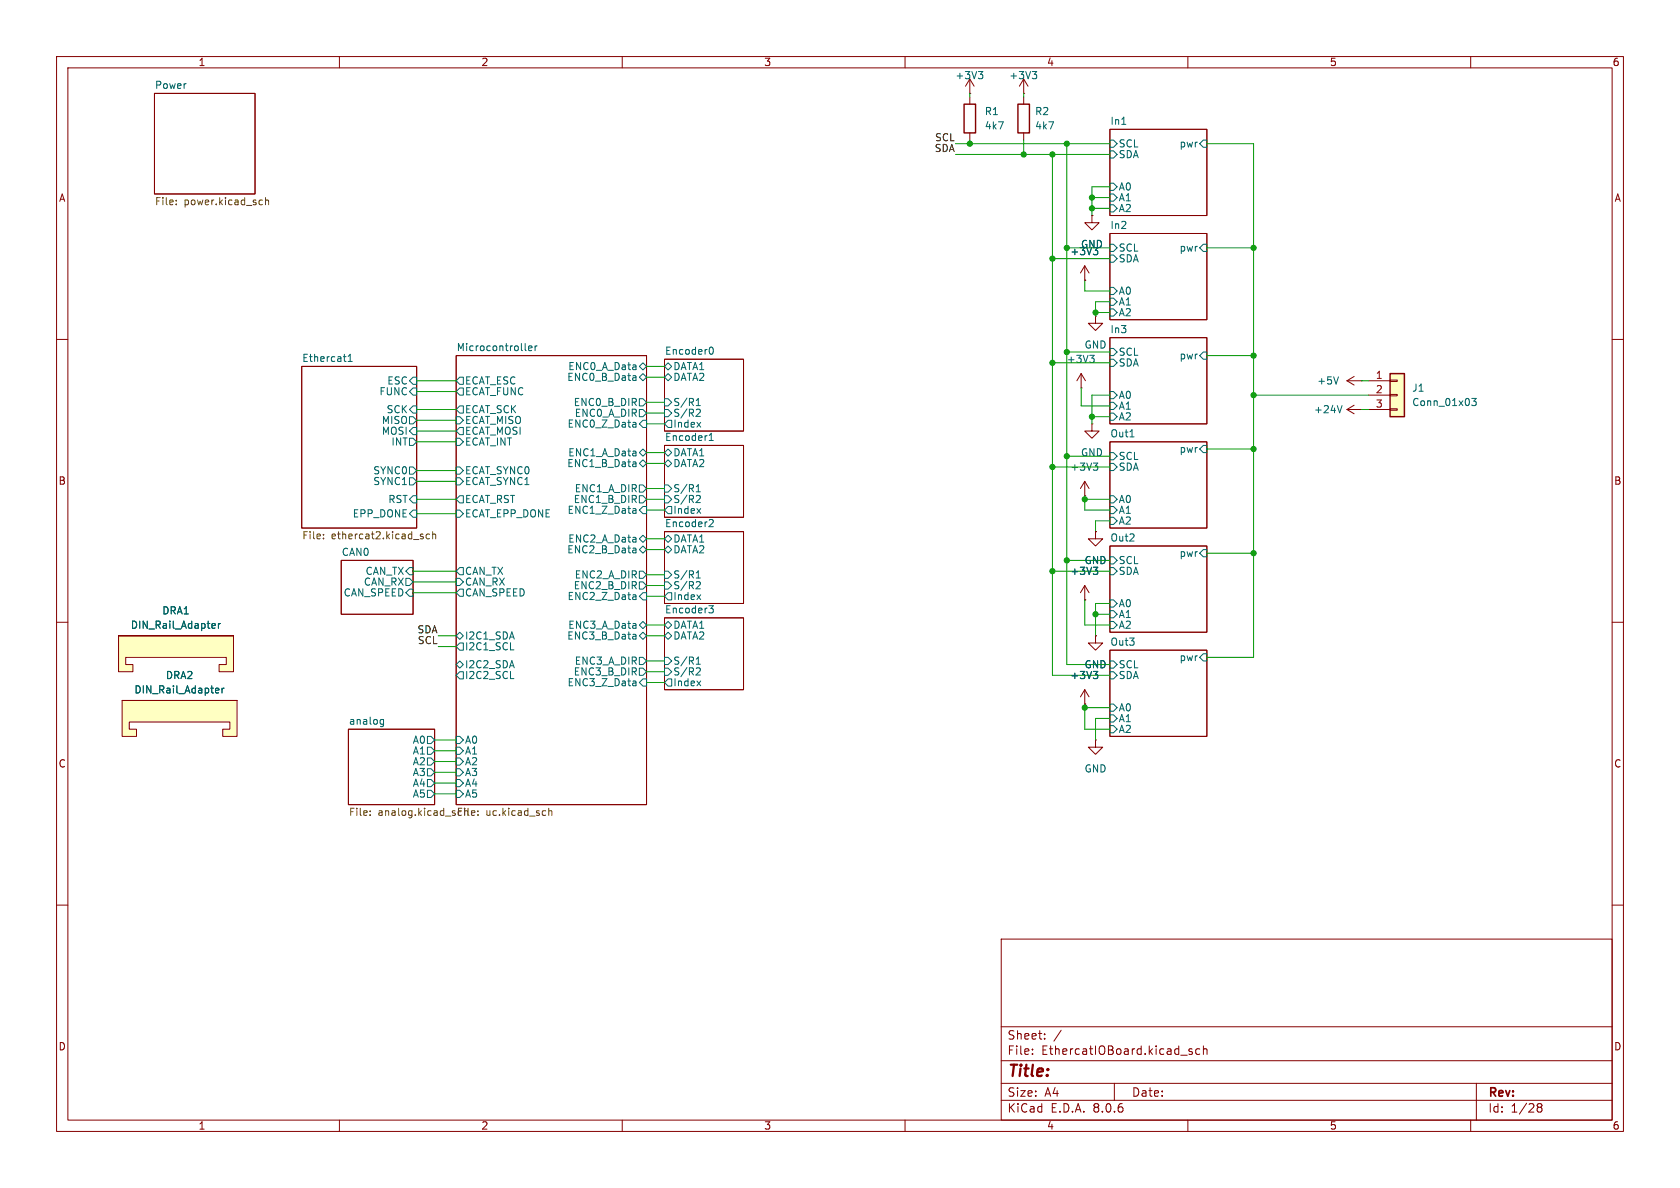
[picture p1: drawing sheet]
<svg xmlns="http://www.w3.org/2000/svg" width="297mm" height="210mm" viewBox="0 0 297 210" stroke-linecap="round" stroke-linejoin="round" font-family="sans-serif">
<g fill="none" stroke="#840000" stroke-width=".18">
<path d="M10 10h277v190h-277zM12 12h273v186h-273zM27.3 16.5h17.8v17.8h-17.8zM60 10v2M110 10v2M160 10v2M210 10v2M260 10v2M196.2 22.9h17.2v15.2h-17.2zM10 60h2M196.2 41.3h17.2v15.2h-17.2zM196.2 59.7h17.2v15.2h-17.2z"/>
<path d="M285 60h2M53.3 64.8h20.4v28.5h-20.4zM80.6 62.9h33.7v79.3h-33.7zM117.5 78.7h13.9v12.7h-13.9zM117.5 63.5h13.9v12.7h-13.9zM196.2 78.1h17.2v15.2h-17.2zM238.1 72.4l1.3 .8M238.1 72.4h2.6M239.4 71.6l-1.3 .8M240.7 72.4h.1M60.3 99.1h12.7v9.5h-12.7zM117.5 94h13.9v12.7h-13.9z"/>
<path d="M196.2 96.5h17.2v15.3h-17.2zM10 110h2M117.5 109.2h13.9v12.7h-13.9zM196.2 114.9h17.2v15.3h-17.2zM285 110h2M61.6 128.9h15.2v13.3h-15.2zM10 160h2M285 160h2M177 166h108v32h-108zM60 198v2M110 198v2M160 198v2"/>
<path d="M177 194.5h108M177 191.5h108M177 187.5h108M177 181.5h108M182.5 186.3v.1M182.5 185.5v.1M184.7 183.6v.1M184.7 182.8v.1M187.6 182.1l-1.3 2M197 191.5v3M210 198v2M210.7 185.5l-.3-.1-.2 .2v.2l.5 .2v.3h-.5"/>
<path d="M212.1 185.5l-.4-.1-.3 .3v.4l.1 .2h.6M212.7 185.5l.3-.1 .3 .1 .1 .9M212.7 184.9v1.5M260 198v2M261 191.5v6.5M271.7 195.5l.3 .2M271.7 195.4l.3-.3 .5 .1 .1 .3-.3 .2M272 195.7h.3M272 195.7l-.3 .3M272.3 195.7l.3 .3-.1 .5-.5 .1-.3-.3"/>
</g>
<g fill="none" stroke="#006464" stroke-width=".18">
<path d="M196.2 34.3h.6l.7 .6-.7 .7h-.6zM196.2 32.4h.6l.7 .6-.7 .7h-.6zM196.2 36.2h.6l.7 .6-.7 .7h-.6zM196.2 24.8h.6l.7 .6-.7 .6h-.6zM196.2 26.7h.6l.7 .6-.7 .6h-.6zM198.3 22h.7M212.7 24.8h.7v1.2h-.7l-.6-.6zM196.2 52.7h.6l.7 .6-.7 .7h-.6zM196.2 50.8h.6l.7 .6-.7 .7h-.6zM196.2 54.6h.6l.7 .6-.7 .7h-.6zM196.2 43.2h.6l.7 .6-.7 .7h-.6zM196.2 45.1h.6l.7 .6-.7 .7h-.6z"/>
<path d="M212.7 43.2h.7v1.3h-.7l-.6-.7zM61.5 63.9h.8M61.5 63l.4-.4v1.3M72.4 77.5h.6l.7 .6-.7 .6h-.6zM72.4 73.7h.6l.7 .6-.7 .6h-.6zM73 66.7h.7v1.2h-.7l-.6-.6zM73 68.6h.7v1.3h-.7l-.6-.7zM73 71.8h.7v1.2h-.7l-.6-.6zM73 75.6h.7v1.2h-.7l-.6-.6zM80.6 73.7h.7l.6 .6-.6 .6h-.7zM80.6 77.5h.7l.6 .6-.6 .6h-.7zM81.3 75.6h.6v1.2h-.6l-.7-.6z"/>
<path d="M81.3 68.6h.6v1.3h-.6l-.7-.7zM81.3 66.7h.6v1.2h-.6l-.7-.6zM81.3 71.8h.6v1.2h-.6l-.7-.6zM92.8 61.8l.2 .2M93.4 61.6l.6-.2v-.2l-.4-.1-.2 .2 .1 .6h.5M94.6 61.1v.9M95 61.1l-.4 .3M112.4 66.5v.8M112.4 74.7v.8M112.4 67.2l-.1 .1M112.4 66.7l-.1 .1M112.4 75.4l-.4 .1"/>
<path d="M112.4 75h-.4M113 64.8l.7-.7 .6 .7-.6 .6zM113 70.5h.7l.6 .6-.6 .7h-.7zM113 72.4h.7l.6 .6-.6 .7h-.7zM113.7 66l.6 .7-.6 .6-.7-.6zM113.7 74.3h.6v1.3h-.6l-.7-.7zM117.5 72.4h.6l.6 .6-.6 .7h-.6zM117.5 70.5h.6l.6 .6-.6 .7h-.6zM117.5 64.8l.6-.7 .6 .7-.6 .6zM118.1 66l.6 .7-.6 .6-.6-.6zM118.1 74.3h.6v1.3h-.6l-.6-.7zM123.1 70.8l.4-.4v1.3"/>
<path d="M123.1 71.7h.7M123.2 74.7l.7 .8M123.3 72.3l.4 .1 .1 .3-.8 .9h.8M123.9 74.7l-.7 .8M125.4 77.9h.7M125.4 77l.3-.4v1.3M125.6 61.4h.1a.68 .68 0 0 1 .4 .6 .68 .68 0 0 1-.4 .6h-.1M196.2 71.1h.6l.7 .7-.7 .6h-.6zM196.2 69.2h.6l.7 .7-.7 .6h-.6zM196.2 73h.6l.7 .7-.7 .6h-.6zM196.2 61.6h.6l.7 .6-.7 .7h-.6zM196.2 63.5h.6l.7 .6-.7 .7h-.6z"/>
<path d="M199.8 77.2h.7M212.7 78.7h.7v1.3h-.7l-.6-.6zM212.7 62.2h.7v1.3h-.7l-.6-.6zM237.3 71.7l-.5 1.3M72.4 82.6h.6l.7 .6-.7 .6h-.6zM72.4 84.5h.6l.7 .6-.7 .6h-.6zM73 87.6h.7v1.3h-.7l-.6-.6zM73 90.2h.7v1.2h-.7l-.6-.6zM80.6 90.2h.7l.6 .6-.6 .6h-.7zM80.6 84.5h.7l.6 .6-.6 .6h-.7zM80.6 82.6h.7l.6 .6-.6 .6h-.7zM81.3 87.6h.6v1.3h-.6l-.7-.6z"/>
<path d="M112.4 81.7v.8M112.4 90v.7M112.4 96.9v.8M112.4 97.7h-.1M112.4 97.2l-.1 .1M112.4 82.4l-.1 .1M112.4 82h-.1M112.4 90.7h-.4M112.4 90.2l-.4 .1M113 80l.7-.6 .6 .6-.6 .6zM113 95.3l.7-.7 .6 .7-.6 .6zM113 97.2l.7-.7 .6 .7-.6 .6z"/>
<path d="M113 81.9l.7-.6 .6 .6-.6 .7zM113 87.6h.7l.6 .7-.6 .6h-.7zM113 85.7h.7l.6 .7-.6 .6h-.7zM113.7 89.5h.6v1.3h-.6l-.7-.6zM117.5 97.2l.6-.7 .6 .7-.6 .6zM117.5 95.3l.6-.7 .6 .7-.6 .6zM117.5 81.9l.6-.6 .6 .6-.6 .7zM117.5 87.6h.6l.6 .7-.6 .6h-.6zM117.5 85.7h.6l.6 .7-.6 .6h-.6zM117.5 80l.6-.6 .6 .6-.6 .6zM118.1 89.5h.6v1.3h-.6l-.6-.6zM123.1 86l.4-.3v1.2"/>
<path d="M123.1 86.9h.7M123.2 89.9l.7 .8M123.3 87.6h.4l.1 .3-.8 .9h.8M123.9 89.9l-.7 .8M125.6 91.8l.4 .1 .1 .3-.8 .9h.8M196.2 98.4h.6l.7 .7-.7 .6h-.6zM196.2 87.6h.6l.7 .7-.7 .6h-.6zM196.2 89.5h.6l.7 .7-.7 .6h-.6zM196.2 91.4h.6l.7 .7-.7 .6h-.6zM196.2 80h.6l.7 .6-.7 .7h-.6zM196.2 81.9h.6l.7 .7-.7 .6h-.6zM212.7 97.2h.7v1.2h-.7l-.6-.6z"/>
<path d="M71.8 102.2h.6l.6 .7-.6 .6h-.6zM72.4 100.3h.6v1.3h-.6l-.6-.6zM72.4 104.1h.6v1.3h-.6l-.6-.6zM80.6 117.5l.7-.7 .6 .7-.6 .6zM80.6 102.2h.7l.6 .7-.6 .6h-.7zM80.6 112.4l.7-.6 .6 .6-.6 .6zM81.3 100.3h.6v1.3h-.6l-.7-.6zM81.3 118.7h.6v1.3h-.6l-.7-.6zM81.3 113.7h.6v1.2h-.6l-.7-.6zM81.3 104.1h.6v1.3h-.6l-.7-.6zM90.2 120h.7M90.2 114.9h.7"/>
<path d="M112.4 105.2v.8M112.4 112.2v.8M112.4 112.9l-.1 .1M112.4 112.4l-.1 .1M112.4 105.9l-.4 .1M112.4 105.4l-.4 .1M113 102.9h.7l.6 .6-.6 .6h-.7zM113 118.1h.7l.6 .6-.6 .7h-.7zM113 112.4l.7-.6 .6 .6-.6 .6zM113 116.2h.7l.6 .6-.6 .7h-.7zM113 101h.7l.6 .6-.6 .6h-.7zM113.7 109.9l.6 .6-.6 .6-.7-.6z"/>
<path d="M113.7 104.8h.6v1.2h-.6l-.7-.6zM117.5 102.9h.6l.6 .6-.6 .6h-.6zM117.5 101h.6l.6 .6-.6 .6h-.6zM117.5 112.4l.6-.6 .6 .6-.6 .6zM117.5 118.1h.6l.6 .6-.6 .7h-.6zM117.5 116.2h.6l.6 .6-.6 .7h-.6zM117.5 110.5l.6-.6 .6 .6-.6 .6zM118.1 104.8h.6v1.2h-.6l-.6-.6zM123.1 102.2h.7M123.1 101.3l.4-.4v1.3M123.1 116.5l.4-.4v1.3M123.1 117.4h.7"/>
<path d="M123.2 105.1l.7 .9M123.3 102.8l.4 .1 .1 .3-.8 .9h.8M123.3 118.1h.4l.1 .3-.8 .9h.8M123.9 105.1l-.7 .9M125.3 107.1h.8l-.4 .5 .3 .1 .1 .4-.2 .2h-.4M196.2 116.8h.6l.7 .7-.7 .6h-.6zM196.2 118.7h.6l.7 .7-.7 .6h-.6zM196.2 106h.6l.7 .7-.7 .6h-.6zM196.2 108h.6l.7 .6-.7 .6h-.6zM196.2 109.9h.6l.7 .6-.7 .6h-.6zM196.2 100.3h.6l.7 .7-.7 .6h-.6zM212.7 115.6h.7v1.2h-.7l-.6-.6z"/>
<path d="M67.3 128h.5M67.3 127.2h.5M67.8 127.2v1l-.1 .2-.3 .1M75.6 130.2h.6l.6 .6-.6 .6h-.6zM75.6 132.1h.6l.6 .6-.6 .7h-.6zM75.6 134h.6l.6 .6-.6 .7h-.6zM75.6 139.7h.6l.6 .6-.6 .7h-.6zM75.6 135.9h.6l.6 .6-.6 .7h-.6zM75.6 137.8h.6l.6 .6-.6 .7h-.6zM80.6 135.9h.7l.6 .6-.6 .7h-.7zM80.6 137.8h.7l.6 .6-.6 .7h-.7zM80.6 139.7h.7l.6 .6-.6 .7h-.7z"/>
<path d="M80.6 132.1h.7l.6 .6-.6 .7h-.7zM80.6 130.2h.7l.6 .6-.6 .6h-.7zM80.6 134h.7l.6 .6-.6 .7h-.7zM112.4 120.4v.8M112.4 121.2h-.4M112.4 120.7h-.4M113.7 120h.6v1.3h-.6l-.7-.6zM118.1 120h.6v1.3h-.6l-.6-.6zM123.2 120.4l.7 .8M123.9 120.4l-.7 .8M196.2 124.5h.6l.7 .6-.7 .6h-.6zM196.2 126.4h.6l.7 .6-.7 .6h-.6z"/>
<path d="M196.2 128.3h.6l.7 .6-.7 .6h-.6z"/>
</g>
<g fill="none" stroke="#725600" stroke-width=".18">
<path d="M31.2 36.1v.1M31.2 35.4v.1M46 35.4h.4M46.4 36.1l-.4 .1M46.9 35.5l.2-.1h.3l.1 .8M46.9 34.9v1.3M57.2 95.1v.2M57.2 94.5v.1M74.8 94.9v.3M75.9 94.5l-.3-.1-.3 .2 .2 .6h.4M76.5 94.5l.2-.1 .3 .1v.8M76.5 94v1.3"/>
<path d="M65.4 144v.1M65.4 143.4v.1M84.5 144v.1M84.5 143.4v.1M97 142.9v1.2M97 143.4l.2-.1 .3 .1 .1 .7"/>
</g>
<path d="M245.7 66h2.6v7.7h-2.6z" fill="#ffffc2"/>
<g fill="none" stroke="#840000" stroke-width=".18">
<path d="M171.4 16.5h.1M171.4 14l-.7 1.2M171.4 14v2.5M171.4 17.1v1.3M171.4 14l.8 1.2M181 16.5h.1M181 14v2.5M181 17.1v1.3M181 14l-.8 1.2M181 14l.7 1.2M171.4 23.5v1.3M181 23.5v1.3"/>
<path d="M193 38.1v1.3h1.3l-1.3 1.2-1.2-1.2h1.2M193 38.1h.1M191.8 49.5h.1M191.8 47l-.8 1.3M191.8 47v2.5M191.8 47l.7 1.3M193.7 55.9v1.3h1.2l-1.2 1.2-1.3-1.2h1.3M193.7 55.9h.1M191.1 68.6h.1M191.1 66l-.7 1.3M191.1 66v2.6M191.1 66l.8 1.3"/>
<path d="M238.1 67.3h2.6M238.1 67.3l1.3 .8M239.4 66.5l-1.3 .8M240.7 67.3h.1M241.9 67.3h3.8M241.9 69.9h3.8M241.9 72.4h3.8M245.7 72.3h1.3v.2h-1.3zM245.7 69.7h1.3v.3h-1.3zM245.7 67.2h1.3v.2h-1.3zM193.7 94v1.3h1.2l-1.2 1.2-1.3-1.2h1.3M193.7 94h.1"/>
<path d="M191.8 106h.1M191.8 103.5v2.5M191.8 103.5l-.8 1.3M191.8 103.5l.7 1.3M193.7 112.4v1.3h1.2l-1.2 1.2-1.3-1.2h1.3M193.7 112.4h.1M191.8 124.5h.1M191.8 121.9v2.6M191.8 121.9l-.8 1.3M191.8 121.9l.7 1.3M193.7 130.8v1.3h1.2l-1.2 1.3-1.3-1.3h1.3M193.7 130.8h.1"/>
</g>
<path d="M170.4 18.4h2.1v5.1h-2.1zM180 18.4h2v5.1h-2zM245.7 66h2.6v7.7h-2.6z" fill="none" stroke="#840000" stroke-width=".25"/>
<g fill="none" stroke="#006464" stroke-width=".18">
<path d="M173 12.6h.7l-.4 .5M173.5 13.1l.2 .3v.3l-.2 .2M182.5 12.6h.8l-.5 .5M183 13.1l.3 .3v.3l-.3 .2M194.1 44.5v.3l-.3 .2M192.6 62.8h.8l-.4 .5M193.2 63.3l.2 .2v.3l-.2 .3M236.6 66.6l-.4 1.3M260.2 70.4h.8l-.4 .5 .3 .1v.6l-.2 .1-.5-.1M193.8 100.8l.3 .2v.3l-.3 .2M193.8 119.2l.3 .2v.3l-.3 .3M194.1 100.3l-.5 .5"/>
<path d="M194.1 118.7l-.5 .5"/>
</g>
<path d="M21.6 123.8h20.3v6.4h-2.5v-1.3h1.2v-1.3h-17.7v1.3h1.2v1.3h-2.5v-6.4h20.3z" fill="#ffffc2"/>
<path d="M21.6 123.8h20.3v6.4h-2.5v-1.3h1.2v-1.3h-17.7v1.3h1.2v1.3h-2.5v-6.4h20.3" fill="none" stroke="#840000" stroke-width=".18"/>
<path d="M38.5 121.7l.2 .3-.6 .1M38.6 122.4l-.1 .1M39.2 121.7v.8M39.6 121.7l-.4 .2" fill="none" stroke="#006464" stroke-width=".18"/>
<path d="M21 112.4h20.3v6.3h-2.6v-1.2h1.3v-1.3h-17.8v1.3h1.3v1.2h-2.5v-6.3h20.3z" fill="#ffffc2"/>
<g fill="none" stroke="#840000" stroke-width=".18">
<path d="M193 38.1h.1M191.8 49.5h.1M193 74.9v1.3h1.3l-1.3 1.3-1.2-1.3h1.2M193 74.9h.1M191.8 87.6h.1M191.8 85.1l-.8 1.3M191.8 85.1v2.5M191.8 85.1l.7 1.3M193.7 94h.1M21 112.4h20.3v6.3h-2.6v-1.2h1.3v-1.3h-17.8v1.3h1.3v1.2h-2.5v-6.3h20.3M191.8 106h.1M193.7 112.4h.1"/>
<path d="M191.8 124.5h.1"/>
</g>
<g fill="none" stroke="#006464" stroke-width=".18">
<path d="M194.1 44.5v.3l-.3 .2M193.3 81.9h.8l-.5 .4M193.8 82.3l.3 .3v.3l-.3 .2M37.9 110.2l.2 .3-.6 .1M38 111l-.1 .1M38.6 110.2v.9M39 110.2l-.4 .3M193.8 100.8l.3 .2v.3l-.3 .2M193.8 119.2l.3 .2v.3l-.3 .3M194.1 118.7l-.5 .5M194.1 100.3l-.5 .5M38.5 121.7l.2 .3-.6 .1"/>
<path d="M38.6 122.4l-.1 .1M39.2 121.7v.8M39.6 121.7l-.4 .2"/>
</g>
<g fill="none" stroke="#009600" stroke-width=".18">
<path d="M171.4 16.5v.6M181 16.5v.6M168.9 25.4h27.3M168.9 27.3h27.3M171.4 24.8v.6M181 24.8v2.5M186.1 27.3v92.1h10.1M188.6 25.4v92.1h7.6M193 36.8h3.2M193 34.9h3.2M196.2 33h-3.2v5.1M213.4 25.4h8.2v90.8h-8.2"/>
<path d="M186.1 45.7h10.1M188.6 43.8h7.6M191.8 49.5v1.9h4.4M193.7 55.2h2.5M196.2 53.3h-2.5v2.6M213.4 43.8h8.2M73.7 67.3h6.9M73.7 72.4h6.9M73.7 69.2h6.9M73.7 76.2h6.9M73.7 74.3h6.9M73.7 78.1h6.9"/>
<path d="M114.3 64.8h3.2M114.3 71.1h3.2M114.3 66.7h3.2M114.3 74.9h3.2M114.3 73h3.2M186.1 64.1h10.1M188.6 62.2h7.6M191.1 68.6v3.2h5.1M193 73.7h3.2M196.2 69.9h-3.2v5M213.4 62.9h8.2M213.4 79.4h8.2"/>
<path d="M221.6 69.9h20.3M240.7 67.3h1.2M240.7 72.4h1.2M73.7 85.1h6.9M73.7 83.2h6.9M73.7 88.3h6.9M73.7 90.8h6.9M114.3 81.9h3.2M114.3 80h3.2M114.3 88.3h3.2M114.3 95.3h3.2M114.3 97.2h3.2"/>
<path d="M114.3 90.2h3.2M114.3 86.4h3.2M186.1 82.6h10.1M188.6 80.6h7.6M188.6 99.1h7.6M191.8 88.3h4.4M191.8 87.6v2.6h4.4M196.2 92.1h-2.5v1.9M213.4 97.8h8.2M73 101h7.6M73 104.8h7.6M73 102.9h7.6"/>
<path d="M77.5 114.3h3.1M77.5 112.4h3.1M114.3 118.7h3.2M114.3 116.8h3.2M114.3 105.4h3.2M114.3 110.5h3.2M114.3 112.4h3.2M114.3 103.5h3.2M114.3 101.6h3.2M186.1 101h10.1M191.8 106v4.5h4.4M193.7 108.6h2.5"/>
<path d="M196.2 106.7h-2.5v5.7M76.8 130.8h3.8M76.8 132.7h3.8M76.8 134.6h3.8M76.8 138.4h3.8M76.8 136.5h3.8M114.3 120.7h3.2M191.8 124.5v4.4h4.4M191.8 125.1h4.4M196.2 127h-2.5v3.8M76.8 140.3h3.8"/>
</g>
<g fill="#009600" stroke="#009600" stroke-width=".18">
<circle cx="221.6" cy="43.8" r=".46"/>
<circle cx="221.6" cy="62.9" r=".46"/>
<circle cx="221.6" cy="69.9" r=".46"/>
<circle cx="221.6" cy="97.8" r=".46"/>
<circle cx="221.6" cy="79.4" r=".46"/>
<circle cx="186.1" cy="64.1" r=".46"/>
<circle cx="188.6" cy="62.2" r=".46"/>
<circle cx="193" cy="73.7" r=".46"/>
<circle cx="193.7" cy="55.2" r=".46"/>
<circle cx="186.1" cy="45.7" r=".46"/>
<circle cx="188.6" cy="43.8" r=".46"/>
<circle cx="193" cy="36.8" r=".46"/>
<circle cx="181" cy="27.3" r=".46"/>
<circle cx="188.6" cy="25.4" r=".46"/>
<circle cx="193" cy="34.9" r=".46"/>
<circle cx="186.1" cy="27.3" r=".46"/>
<circle cx="171.4" cy="25.4" r=".46"/>
<circle cx="188.6" cy="99.1" r=".46"/>
<circle cx="186.1" cy="101" r=".46"/>
<circle cx="191.8" cy="125.1" r=".46"/>
<circle cx="191.8" cy="88.3" r=".46"/>
<circle cx="186.1" cy="82.6" r=".46"/>
<circle cx="188.6" cy="80.6" r=".46"/>
<circle cx="193.7" cy="108.6" r=".46"/>
</g>
<text font-size="2.8" fill="#840000" x="178" y="190.9">Title:</text>
<g font-size="2.1" fill="#840000">
<text x="178" y="184">Sheet:</text>
<text x="178" y="186.7">File:</text>
<text x="184.1" y="186.7">EthercatIOBoard.kicad_sch</text>
<text x="178" y="196.9">KiCad</text>
<text x="178" y="194.1">Size:</text>
<text x="184.7" y="194.1">A4</text>
<text x="185.7" y="196.9">E.D.A.</text>
<text x="193.3" y="196.9">8.0.6</text>
<text x="200" y="194.1">Date:</text>
<text x="263" y="194.3">Rev:</text>
<text x="263" y="196.9">Id:</text>
<text x="267.1" y="196.9">1/28</text>
</g>
<g font-size="1.8" fill="#840000">
<text x="35" y="11.9">1</text>
<text x="85" y="11.9">2</text>
<text x="135" y="11.9">3</text>
<text x="185" y="11.9">4</text>
<text x="235" y="11.9">5</text>
<text x="285" y="11.9">6</text>
<text x="10.3" y="35.9">A</text>
<text x="285.3" y="35.9">A</text>
<text x="10.3" y="85.9">B</text>
<text x="285.3" y="85.9">B</text>
<text x="10.3" y="135.9">C</text>
<text x="285.3" y="135.9">C</text>
<text x="10.3" y="185.9">D</text>
<text x="285.3" y="185.9">D</text>
<text x="35" y="199.9">1</text>
<text x="85" y="199.9">2</text>
<text x="135" y="199.9">3</text>
<text x="185" y="199.9">4</text>
<text x="235" y="199.9">5</text>
<text x="285" y="199.9">6</text>
</g>
<g font-size="1.8" fill="#006464">
<text x="27.3" y="15.8">Power</text>
<text x="168.8" y="14.2">+3V3</text>
<text x="178.3" y="14.2">+3V3</text>
<text x="174" y="20.5">R1</text>
<text x="174" y="23.1">4k7</text>
<text x="182.9" y="20.5">R2</text>
<text x="182.9" y="23.1">4k7</text>
<text x="196.2" y="22.1">In1</text>
<text x="197.7" y="26.3">SCL</text>
<text x="197.7" y="28.2">SDA</text>
<text x="208.4" y="26.3">pwr</text>
<text x="197.7" y="35.8">A1</text>
<text x="197.7" y="33.9">A0</text>
<text x="196.2" y="40.6">In2</text>
<text x="197.7" y="37.7">A2</text>
<text x="189.1" y="45.3">+3V3</text>
<text x="191" y="44">GND</text>
<text x="197.7" y="44.7">SCL</text>
<text x="197.7" y="46.6">SDA</text>
<text x="208.4" y="44.7">pwr</text>
<text x="197.7" y="52.3">A0</text>
<text x="196.2" y="59">In3</text>
<text x="197.7" y="54.2">A1</text>
<text x="197.7" y="56.1">A2</text>
<text x="53.3" y="64.1">Ethercat1</text>
<text x="80.6" y="62.2">Microcontroller</text>
<text x="100.4" y="65.6">ENC0_A_Data</text>
<text x="117.5" y="62.8">Encoder0</text>
<text x="118.9" y="65.6">DATA1</text>
<text x="188.5" y="64.4">+3V3</text>
<text x="191.6" y="61.8">GND</text>
<text x="197.7" y="63.1">SCL</text>
<text x="197.7" y="65">SDA</text>
<text x="208.4" y="63.7">pwr</text>
<text x="67" y="70.1">FUNC</text>
<text x="68.4" y="68.2">ESC</text>
<text x="82.1" y="70.1">ECAT_FUNC</text>
<text x="82.1" y="68.2">ECAT_ESC</text>
<text x="100.2" y="67.5">ENC0_B_Data</text>
<text x="101.3" y="72">ENC0_B_DIR</text>
<text x="118.9" y="67.5">DATA2</text>
<text x="118.9" y="72">S/R1</text>
<text x="197.7" y="70.7">A0</text>
<text x="232.8" y="68.2">+5V</text>
<text x="249.6" y="69.4">J1</text>
<text x="249.6" y="72">Conn_01x03</text>
<text x="67.4" y="75.2">MISO</text>
<text x="67.4" y="77.1">MOSI</text>
<text x="68.2" y="73.3">SCK</text>
<text x="82.1" y="75.2">ECAT_MISO</text>
<text x="82.1" y="77.1">ECAT_MOSI</text>
<text x="82.1" y="73.3">ECAT_SCK</text>
<text x="100.2" y="75.8">ENC0_Z_Data</text>
<text x="101.5" y="73.9">ENC0_A_DIR</text>
<text x="118.9" y="73.9">S/R2</text>
<text x="118.9" y="75.8">Index</text>
<text x="196.2" y="77.4">Out1</text>
<text x="197.7" y="72.6">A1</text>
<text x="197.7" y="74.5">A2</text>
<text x="232.2" y="73.3">+24V</text>
<text x="69.1" y="79">INT</text>
<text x="82.1" y="79">ECAT_INT</text>
<text x="100.2" y="82.8">ENC1_B_Data</text>
<text x="100.4" y="80.9">ENC1_A_Data</text>
<text x="117.5" y="78">Encoder1</text>
<text x="118.9" y="82.8">DATA2</text>
<text x="118.9" y="80.9">DATA1</text>
<text x="189.1" y="83.4">+3V3</text>
<text x="191" y="80.9">GND</text>
<text x="197.7" y="81.5">SCL</text>
<text x="197.7" y="83.4">SDA</text>
<text x="208.4" y="80.2">pwr</text>
<text x="65.9" y="84">SYNC0</text>
<text x="65.9" y="86">SYNC1</text>
<text x="68.5" y="89.1">RST</text>
<text x="82.1" y="89.1">ECAT_RST</text>
<text x="82.1" y="86">ECAT_SYNC1</text>
<text x="82.1" y="84">ECAT_SYNC0</text>
<text x="101.3" y="89.1">ENC1_B_DIR</text>
<text x="101.5" y="87.2">ENC1_A_DIR</text>
<text x="118.9" y="89.1">S/R2</text>
<text x="118.9" y="87.2">S/R1</text>
<text x="197.7" y="89.1">A0</text>
<text x="62.3" y="91.7">EPP_DONE</text>
<text x="82.1" y="91.7">ECAT_EPP_DONE</text>
<text x="100.2" y="91">ENC1_Z_Data</text>
<text x="117.5" y="93.3">Encoder2</text>
<text x="118.9" y="91">Index</text>
<text x="196.2" y="95.8">Out2</text>
<text x="197.7" y="91">A1</text>
<text x="197.7" y="92.9">A2</text>
<text x="60.3" y="98.3">CAN0</text>
<text x="64.5" y="101.8">CAN_TX</text>
<text x="82.1" y="101.8">CAN_TX</text>
<text x="100.2" y="98">ENC2_B_Data</text>
<text x="100.4" y="96.1">ENC2_A_Data</text>
<text x="118.9" y="98">DATA2</text>
<text x="118.9" y="96.1">DATA1</text>
<text x="189.1" y="101.8">+3V3</text>
<text x="191.6" y="99.9">GND</text>
<text x="197.7" y="99.9">SCL</text>
<text x="197.7" y="101.8">SDA</text>
<text x="208.4" y="98.7">pwr</text>
<text x="60.7" y="105.6">CAN_SPEED</text>
<text x="64.2" y="103.7">CAN_RX</text>
<text x="82.1" y="103.7">CAN_RX</text>
<text x="82.1" y="105.6">CAN_SPEED</text>
<text x="100.2" y="106.3">ENC2_Z_Data</text>
<text x="101.3" y="104.4">ENC2_B_DIR</text>
<text x="101.5" y="102.5">ENC2_A_DIR</text>
<text x="118.9" y="104.4">S/R2</text>
<text x="118.9" y="102.5">S/R1</text>
<text x="118.9" y="106.3">Index</text>
<text x="197.7" y="107.5">A0</text>
<text x="23" y="111.4">DIN_Rail_Adapter</text>
<text x="28.6" y="108.8">DRA1</text>
<text x="82.1" y="113.3">I2C1_SDA</text>
<text x="100.2" y="113.3">ENC3_B_Data</text>
<text x="100.4" y="111.4">ENC3_A_Data</text>
<text x="117.5" y="108.5">Encoder3</text>
<text x="118.9" y="113.3">DATA2</text>
<text x="118.9" y="111.4">DATA1</text>
<text x="197.7" y="109.4">A1</text>
<text x="197.7" y="111.4">A2</text>
<text x="82.1" y="118.3">I2C2_SDA</text>
<text x="82.1" y="115.2">I2C1_SCL</text>
<text x="101.3" y="119.6">ENC3_B_DIR</text>
<text x="101.5" y="117.7">ENC3_A_DIR</text>
<text x="118.9" y="119.6">S/R2</text>
<text x="118.9" y="117.7">S/R1</text>
<text x="191.6" y="118.3">GND</text>
<text x="196.2" y="114.2">Out3</text>
<text x="197.7" y="118.3">SCL</text>
<text x="208.4" y="117.1">pwr</text>
<text x="23.7" y="122.8">DIN_Rail_Adapter</text>
<text x="29.2" y="120.2">DRA2</text>
<text x="82.1" y="120.2">I2C2_SCL</text>
<text x="100.2" y="121.5">ENC3_Z_Data</text>
<text x="118.9" y="121.5">Index</text>
<text x="189.1" y="120.2">+3V3</text>
<text x="197.7" y="126">A0</text>
<text x="197.7" y="120.2">SDA</text>
<text x="61.6" y="128.2">analog</text>
<text x="72.9" y="131.7">A0</text>
<text x="82.1" y="131.7">A0</text>
<text x="197.7" y="127.9">A1</text>
<text x="197.7" y="129.8">A2</text>
<text x="72.9" y="133.6">A1</text>
<text x="72.9" y="135.5">A2</text>
<text x="72.9" y="137.4">A3</text>
<text x="82.1" y="137.4">A3</text>
<text x="82.1" y="133.6">A1</text>
<text x="82.1" y="135.5">A2</text>
<text x="191.6" y="136.8">GND</text>
<text x="72.9" y="141.2">A5</text>
<text x="72.9" y="139.3">A4</text>
<text x="82.1" y="139.3">A4</text>
<text x="82.1" y="141.2">A5</text>
</g>
<g font-size="1.8" fill="#0f0f0f">
<text x="165.1" y="27">SDA</text>
<text x="165.2" y="25.1">SCL</text>
<text x="73.7" y="112">SDA</text>
<text x="73.8" y="114">SCL</text>
</g>
<g font-size="1.8" fill="#725600">
<text x="27.3" y="36.6">File:</text>
<text x="32.5" y="36.6">power.kicad_sch</text>
<text x="53.3" y="95.7">File:</text>
<text x="58.6" y="95.7">ethercat2.kicad_sch</text>
<text x="61.6" y="144.6">File:</text>
<text x="66.8" y="144.6">analog.kicad_schFile:</text>
<text x="85.9" y="144.6">uc.kicad_sch</text>
</g>
<g font-size="1.8" fill="#a90000">
<text x="243.1" y="67.1">1</text>
<text x="243.1" y="69.6">2</text>
<text x="243.1" y="72.1">3</text>
</g>
</svg>
